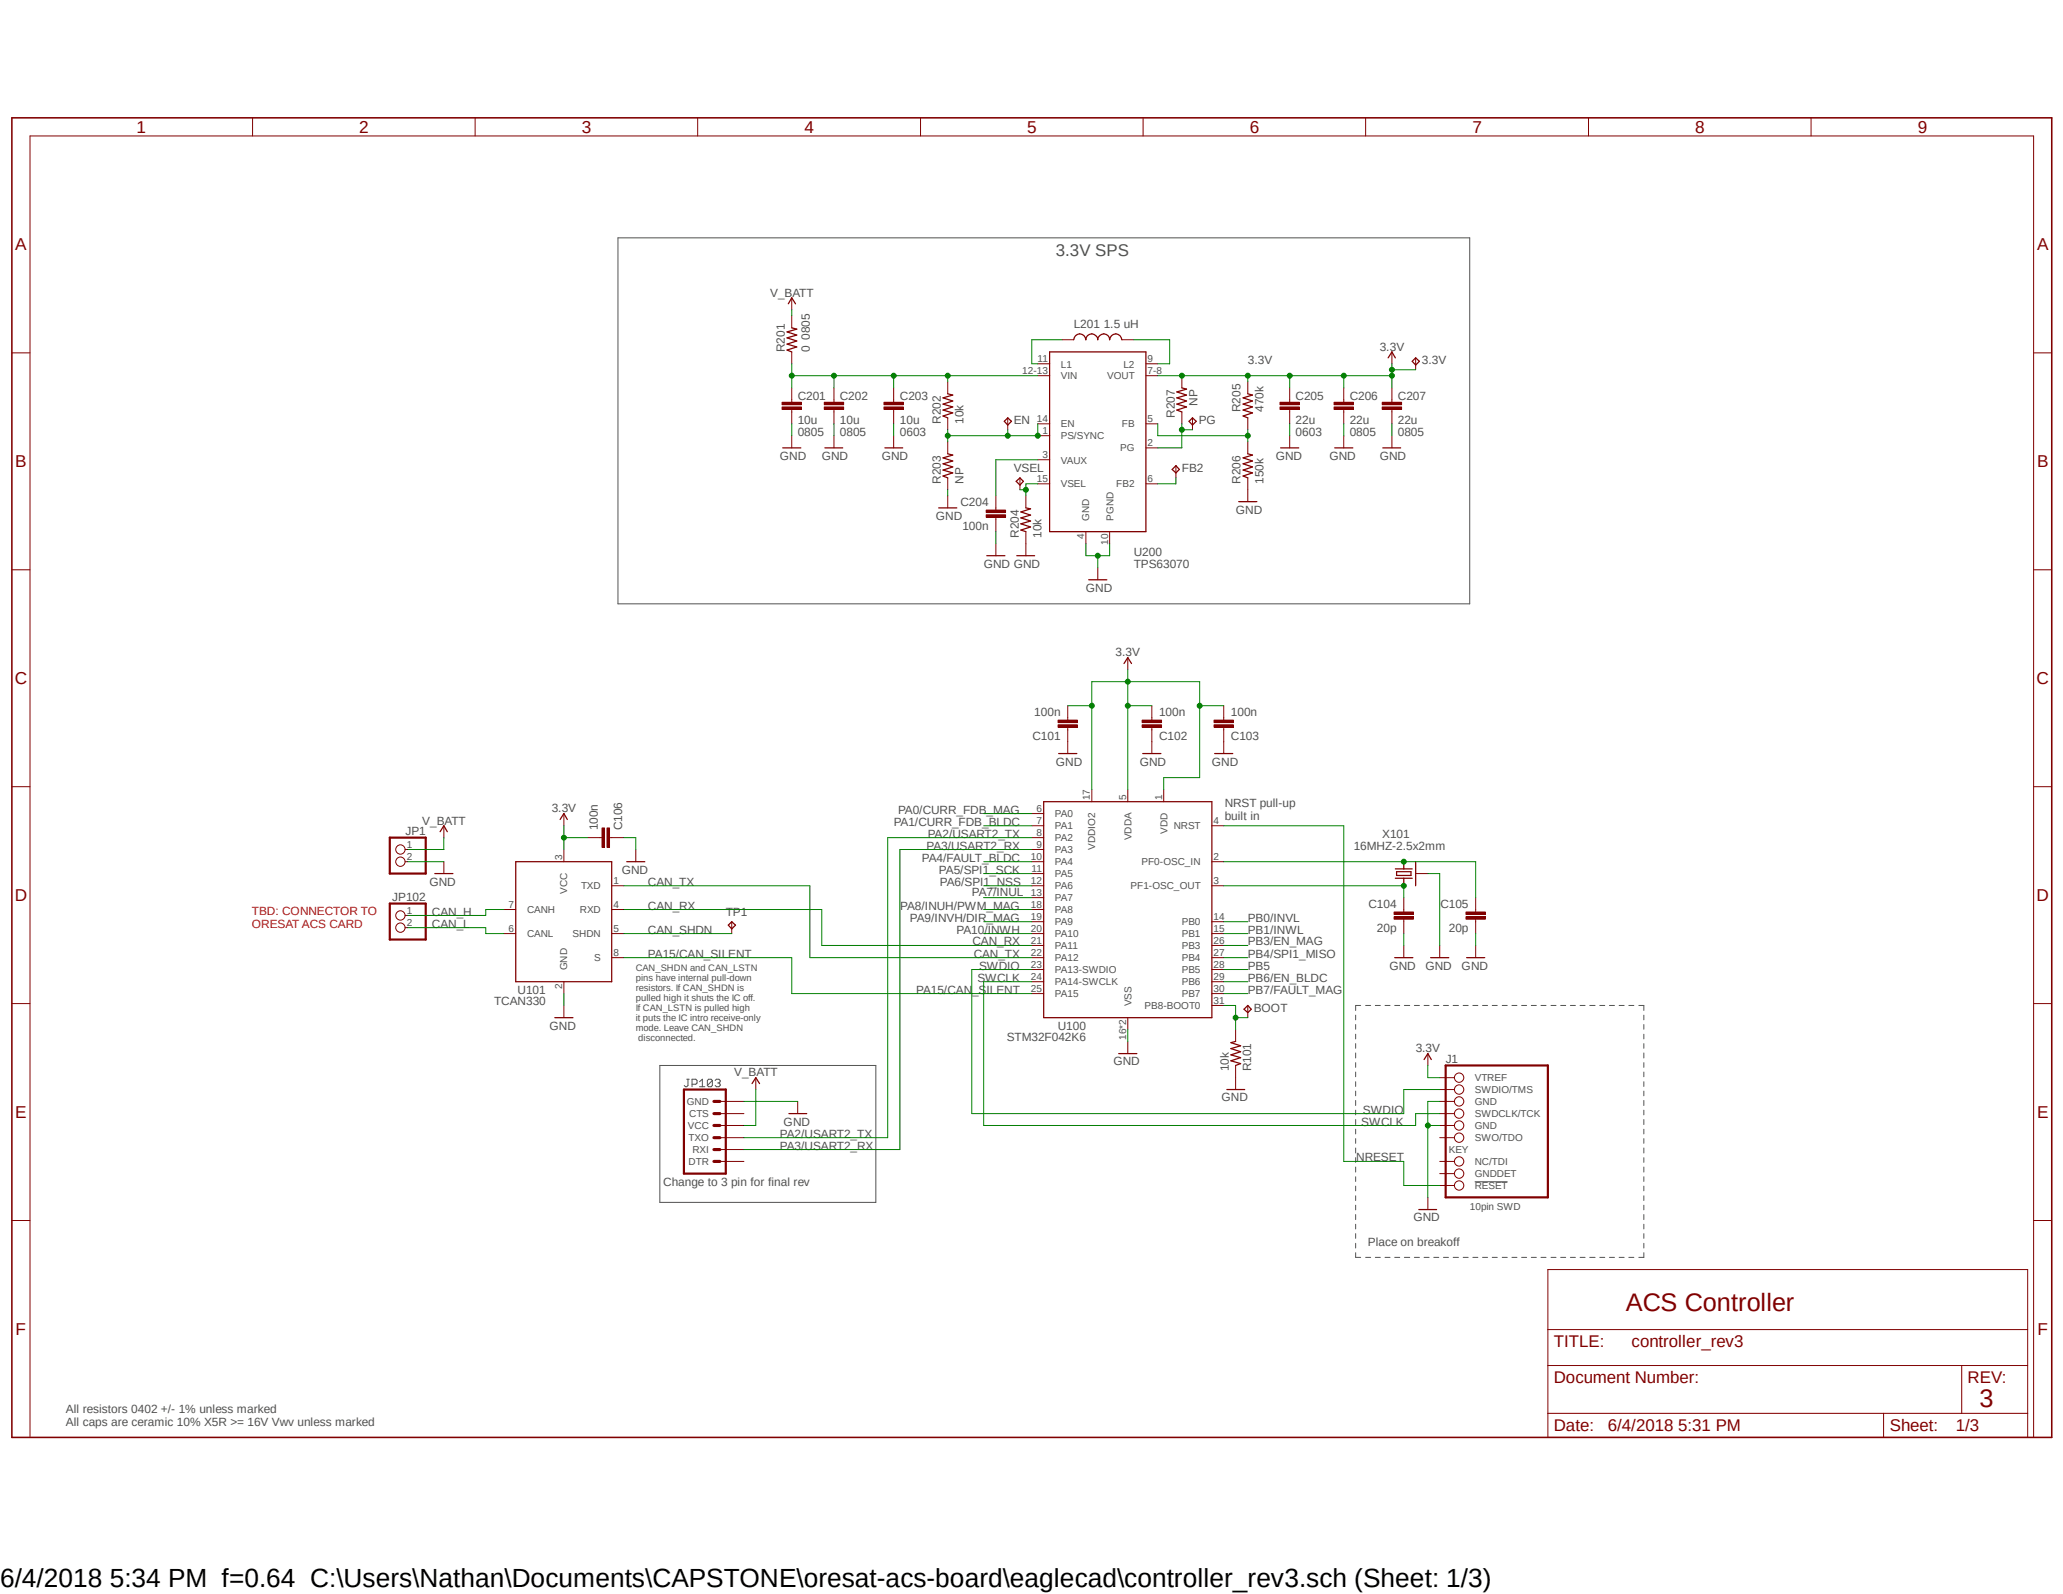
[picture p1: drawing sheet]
<svg xmlns="http://www.w3.org/2000/svg" width="279mm" height="216mm" viewBox="0 0 279 216" stroke-linecap="round" stroke-linejoin="round" font-family="sans-serif">
<path d="M1.3 15.7l276.8 179.4M278.1 15.7l-276.8 179.4" fill="none" stroke="#fff" stroke-width=".14"/>
<g fill="none" stroke="#505050" stroke-width=".14">
<path d="M83.7 32.2h115.4v49.6h-115.4zM183.6 137.5v.6M183.6 138.8v.6M184.3 136.2h-.7v.7M185 136.2h.6M186.3 136.2h.6M187.6 136.2h.7M188.9 136.2h.7M190.2 136.2h.7M191.6 136.2h.6M192.9 136.2h.6M194.2 136.2h.7"/>
<path d="M195.5 136.2h.7M196.8 136.2h.7M198.2 136.2h.6M199.5 136.2h.7M200.8 136.2h.7M202.1 136.2h.7M203.5 136.2h.6M204.8 136.2h.6M206.1 136.2h.7M207.4 136.2h.7M208.7 136.2h.7M210.1 136.2h.6"/>
<path d="M211.4 136.2h.6M212.7 136.2h.7M214 136.2h.7M215.3 136.2h.7M216.7 136.2h.6M218 136.2h.7M219.3 136.2h.7M220.6 136.2h.7M222 136.2h.6v.7M222.6 137.5v.6M222.6 138.8v.6M89.4 144.3h29.2v18.6h-29.2z"/>
<path d="M93 146.2h.3M93.2 146.2v.8l-.2 .2h-.2l-.1-.2M93.7 146.9h.5l.2-.2v-.4l-.2-.1h-.5v1M94.7 147.2h.8M94.7 146.5l.4-.3v1M96.5 146.3v.7l-.2 .2h-.3l-.2-.2M96.5 146.3l-.2-.1h-.3l-.2 .1v.7M96.5 146.3l-.7 .7M96.9 146.3l.1-.1h.4l.1 .1v.2l-.1 .2M97.2 146.7h.2M97.4 146.7l.1 .2v.1l-.1 .2h-.4l-.1-.2M183.6 140.1v.6"/>
<path d="M183.6 141.4v.6M183.6 142.6v.7M183.6 143.9v.7M183.6 145.2v.6M183.6 146.5v.7M183.6 147.8v.6M183.6 149.1v.6M183.6 150.4v.6M183.6 151.6v.7M183.6 153v.6M183.6 154.2v.7M183.6 155.5v.7"/>
<path d="M183.6 156.8v.6M183.6 158.1v.6M183.6 159.4v.6M222.6 140.1v.6M222.6 141.4v.6M222.6 142.6v.7M222.6 143.9v.7M222.6 145.2v.6M222.6 146.5v.7M222.6 147.8v.6M222.6 149.1v.6M222.6 150.4v.6"/>
<path d="M222.6 151.6v.7M222.6 153v.6M222.6 154.2v.7M222.6 155.5v.7M222.6 156.8v.6M222.6 158.1v.6M222.6 159.4v.6M183.6 169.7v.6h.7M183.6 160.7v.6M183.6 162v.6M183.6 163.2v.7M183.6 164.5v.7"/>
<path d="M183.6 165.8v.7M183.6 167.1v.6M183.6 168.4v.6M185 170.3h.6M186.3 170.3h.6M187.6 170.3h.7M188.9 170.3h.7M190.2 170.3h.7M191.6 170.3h.6M192.9 170.3h.6M194.2 170.3h.7M195.5 170.3h.7"/>
<path d="M196.8 170.3h.7M198.2 170.3h.6M199.5 170.3h.7M199.7 160.1h4.5M200.8 170.3h.7M202.1 170.3h.7M203.5 170.3h.6M204.8 170.3h.6M206.1 170.3h.7M207.4 170.3h.7M208.7 170.3h.7M210.1 170.3h.6"/>
<path d="M211.4 170.3h.6M212.7 170.3h.7M214 170.3h.7M215.3 170.3h.7M216.7 170.3h.6M218 170.3h.7M219.3 170.3h.7M220.6 170.3h.7M222.6 160.7v.6M222.6 162v.6M222.6 163.2v.7M222.6 164.5v.7"/>
<path d="M222.6 165.8v.7M222.6 167.1v.6M222.6 168.4v.6M222.6 169.7v.6h-.6"/>
</g>
<path d="M1.6 16h276.3v178.7h-276.3z" fill="none" stroke="#800000" stroke-width=".21"/>
<g fill="none" stroke="#800000" stroke-width=".14">
<path d="M34.2 16v2.4M64.3 16v2.4M94.5 16v2.4M124.7 16v2.4M154.8 16v2.4M185 16v2.4M215.1 16v2.4M245.3 16v2.4M1.6 47.8h2.5M105.9 55.1h2.6v.4h-2.6zM105.9 54.5h2.6v.3h-2.6zM107.2 40.3v1.7"/>
<path d="M107.2 42.8v1.6M107.2 47.7v1.6M107.2 52.5v2M107.2 55.5v1.9M107.2 59v1.7M111.6 55.1h2.7v.4h-2.7zM111.6 54.5h2.7v.3h-2.7zM112.9 52.5v2M112.9 55.5v1.9M112.9 59v1.7M119.7 55.1h2.6v.4h-2.6zM119.7 54.5h2.6v.3h-2.6z"/>
<path d="M121 52.5v2M121 55.5v1.9M121 59v1.7M128.4 51.7v1.6M128.4 56.6v1.6M128.4 59.8v1.7M136.5 56.6v1.6M140.5 49.3h1.7M140.5 50.9h1.7M140.5 57.4h1.7M140.5 59h1.7M143.8 46h1.6"/>
<path d="M151.9 46h1.6M155.2 49.3h1.6M155.2 50.9h1.6M155.2 57.4h1.6M160.1 50.9v1.6M160.1 55.8v1.6M161.5 56.6v1.6M169 51.7v1.6M169 56.6v1.6M169 59.8v1.7M173.4 55.1h2.6v.4h-2.6zM173.4 54.5h2.6v.3h-2.6z"/>
<path d="M174.7 52.5v2M174.7 55.5v1.9M174.7 59v1.7M180.7 55.1h2.6v.4h-2.6zM180.7 54.5h2.6v.3h-2.6zM182 52.5v2M182 55.5v1.9M182 59v1.7M187.2 55.1h2.6v.4h-2.6zM187.2 54.5h2.6v.3h-2.6zM188.5 47.7v1.6M188.5 52.5v2"/>
<path d="M188.5 55.5v1.9M188.5 59v1.7M191.7 48.5v1.6M275.4 47.8h2.5M1.6 77.2h2.5M128.4 64.7v1.6M128.4 67.1v1.7M133.6 69.7h2.6v.4h-2.6zM133.6 69.1h2.6v.3h-2.6zM134.9 67.1v2M134.9 70.1v1.9M134.9 73.7v1.6"/>
<path d="M138.1 64.7v1.6M138.9 67.1v1.7M138.9 72v3.3M140.5 65.5h1.7M140.5 62.3h1.7M147.1 72v1.7M148.7 76.9v1.6M150.3 72v1.7M155.2 65.5h1.6M155.2 60.7h1.6M159.3 63.1v1.6M169 64.7v3.2"/>
<path d="M275.4 77.2h2.5M143.3 97.5h2.6v.4h-2.6zM143.3 98.2h2.6v.3h-2.6zM144.6 95.6v1.9M144.6 98.5v3.6M152.7 89.1v1.6M154.7 97.5h2.6v.4h-2.6zM154.7 98.2h2.6v.3h-2.6zM156 95.6v1.9M156 98.5v3.6M164.4 97.5h2.6v.4h-2.6zM164.4 98.2h2.6v.3h-2.6z"/>
<path d="M165.7 95.6v1.9M165.7 98.5v3.6M1.6 106.6h2.5M54.9 116.7h.3M54.9 115.1h.3M60.1 111.8v1.7M60.1 116.7v1.6M76.4 110.2v1.6M76.4 115.1v1.6M79.6 113.5h2M81.5 112.1h.4v2.7h-.4zM82.2 112.1h.3v2.7h-.3z"/>
<path d="M82.5 113.5h2M82.8 120h1.7M86.1 115.1v1.6M139.7 113.5h1.7M139.7 118.3h1.7M139.7 120h1.7M139.7 116.7h1.7M139.7 111.8h1.7M139.7 110.2h1.7M139.7 115.1h1.7M147.9 106.9v1.7M152.7 106.9v1.7"/>
<path d="M157.6 106.9v1.7M164.1 120h1.6M164.1 116.7h1.6M164.1 111.8h1.6M191.7 118.3h1.7M275.4 106.6h2.5M1.6 135.9h2.5M54.9 124h.3M54.9 125.6h.3M68.2 123.2h1.6M68.2 126.4h1.6M76.4 133v1.6"/>
<path d="M76.4 136.2v1.6M82.8 123.2h1.7M82.8 126.4h1.7M82.8 129.7h1.7M99.1 124.8v1.6M139.7 123.2h1.7M139.7 126.4h1.7M139.7 129.7h1.7M139.7 121.6h1.7M139.7 124.8h1.7M139.7 128.1h1.7M139.7 131.3h1.7"/>
<path d="M139.7 133h1.7M139.7 134.6h1.7M152.7 137.8v1.6M164.1 126.4h1.6M164.1 129.7h1.6M164.1 124.8h1.6M164.1 128.1h1.6M164.1 131.3h1.6M164.1 133h1.6M164.1 134.6h1.6M164.1 136.2h1.6M167.3 139.4v1.7"/>
<path d="M169 136.2v1.6M188.8 124.2h2.6v.3h-2.6zM188.8 123.5h2.6v.4h-2.6zM190.1 121.6v1.9M190.1 124.5v1.9M190.1 128.1v1.6M195 128.1v1.6M198.5 124.2h2.7v.3h-2.7zM198.5 123.5h2.7v.4h-2.7zM199.9 121.6v1.9M199.9 124.5v1.9M199.9 128.1v1.6"/>
<path d="M275.4 135.9h2.5M97.5 157.3h3.3M97.5 155.7h3.3M97.5 154.1h3.3M97.5 152.4h3.3M97.5 150.8h3.3M97.5 149.2h3.3M102.4 146v1.6M108 149.2v1.6M152.7 141.1v1.6M167.3 144.3v3.3M193.4 142.7v1.6"/>
<path d="M195 157.3h2M195 154.1h2M195 152.4h2M195 150.8h2M195 149.2h2M195 146h2M195 147.6h2M195 159h2M1.6 165.3h2.5M193.4 162.2v1.6M195 160.6h2M209.6 172h65v22.7h-65z"/>
<path d="M275.4 165.3h2.5M4.1 194.7v-176.3h271.3v176.3M209.6 185h65M209.6 191.4h65M209.6 180.1h65M255.1 191.4v3.3M265.7 185v6.4"/>
<circle cx="54.2" cy="115.1" r=".63"/>
<circle cx="54.2" cy="116.7" r=".63"/>
<circle cx="54.2" cy="124" r=".63"/>
<circle cx="54.2" cy="125.6" r=".63"/>
<circle cx="197.6" cy="147.6" r=".63"/>
<circle cx="197.6" cy="149.2" r=".63"/>
<circle cx="197.6" cy="146" r=".63"/>
<circle cx="197.6" cy="150.8" r=".63"/>
<circle cx="197.6" cy="152.4" r=".63"/>
<circle cx="197.6" cy="159" r=".63"/>
<circle cx="197.6" cy="154.1" r=".63"/>
<circle cx="197.6" cy="157.3" r=".63"/>
<circle cx="197.6" cy="160.6" r=".63"/>
</g>
<g fill="none" stroke="#800000" stroke-width=".34">
<path d="M105.9 55.3h2.6M105.9 54.7h2.6M111.6 55.3h2.7M111.6 54.7h2.7M119.7 55.3h2.6M119.7 54.7h2.6M173.4 55.3h2.6M173.4 54.7h2.6M180.7 55.3h2.6M180.7 54.7h2.6M187.2 55.3h2.6M187.2 54.7h2.6"/>
<path d="M133.6 69.9h2.6M133.6 69.3h2.6M143.3 97.7h2.6M143.3 98.3h2.6M154.7 97.7h2.6M154.7 98.3h2.6M164.4 97.7h2.6M164.4 98.3h2.6M81.7 112.1v2.7M82.4 112.1v2.7M188.8 124.3h2.6M188.8 123.7h2.6"/>
<path d="M198.5 124.3h2.7M198.5 123.7h2.7"/>
</g>
<g fill="none" stroke="#800000" stroke-width=".17">
<path d="M106.8 41.1l.4-.8 .5 .8M107.2 44.4l.7 .2-1.3 .4 1.3 .4-1.3 .4 1.3 .4-1.3 .4 1.3 .4-1.3 .4 .6 .3M128.4 53.3l.6 .2-1.3 .4 1.3 .4-1.3 .4 1.3 .4-1.3 .4 1.3 .4-1.3 .4 .7 .3M136 57.1l.5-.5 .5 .5-.5 .5zM142.2 47.7h13v24.3h-13zM145.4 46a.83 .83 0 0 1 .8-.8 .83 .83 0 0 1 .9 .8 .8 .8 0 0 1 .8-.8 .8 .8 0 0 1 .8 .8 .8 .8 0 0 1 .8-.8 .8 .8 0 0 1 .8 .8 .83 .83 0 0 1 .8-.8 .83 .83 0 0 1 .8 .8M160.1 52.5l.6 .2-1.3 .4 1.3 .4-1.3 .4 1.3 .4-1.3 .4 1.3 .4-1.3 .4 .7 .3M161 57.1l.5-.5 .5 .5-.5 .5zM169 53.3l.6 .2-1.2 .4 1.2 .4-1.2 .4 1.2 .4-1.2 .4 1.2 .4-1.2 .4 .6 .3M188 48.5l.5-.8 .5 .8M191.3 48.9l.4-.4 .5 .4-.5 .5zM106 60.7h2.5"/>
<path d="M111.7 60.7h2.4M119.8 60.7h2.5M127.1 68.8h2.5M128.4 61.5l.6 .1-1.3 .4 1.3 .4-1.3 .4 1.3 .4-1.3 .5 1.3 .4-1.3 .4 .7 .2M133.6 75.3h2.5M137.6 65.2l.5-.5 .5 .5-.5 .5zM137.7 75.3h2.4M138.9 68.8l.7 .1-1.3 .4 1.3 .5-1.3 .3 1.3 .5-1.3 .4 1.3 .4-1.3 .4 .6 .2M147.4 78.5h2.5M159.3 63.1l.4 .5-.4 .5-.6-.5zM167.8 67.9h2.4M169 61.5l.6 .1-1.2 .4 1.2 .4-1.2 .4 1.2 .4-1.2 .5 1.2 .4-1.2 .4 .6 .2"/>
<path d="M173.4 60.7h2.5M180.8 60.7h2.4M187.3 60.7h2.4M152.2 89.9l.5-.8 .5 .8M58.9 118.3h2.4M59.6 112.6l.5-.8 .5 .8M69.8 116.7h13v16.3h-13zM75.9 111l.5-.8 .4 .8M84.9 116.7h2.4M141.4 108.6h22.7v29.2h-22.7zM143.4 102.1h2.4M154.8 102.1h2.4"/>
<path d="M164.5 102.1h2.5M189 117.7h2.3M189 119h2.3M189.1 118.1h2v.5h-2zM190.1 116.7v1M190.1 119v1M191.7 116.7v3.3M75.1 137.8h2.5M98.6 125.3l.5-.5 .5 .5-.5 .5zM169 136.2l.5 .5-.5 .5-.5-.5zM188.9 129.7h2.4M193.8 129.7h2.4"/>
<path d="M198.6 129.7h2.5M101.9 146.8l.5-.8 .5 .8M106.8 150.8h2.5M151.5 142.7h2.5M166.2 147.6h2.4M167.3 141.1l-.6 .1 1.3 .4-1.3 .4 1.3 .5-1.3 .4 1.3 .4-1.3 .4 1.3 .4-.7 .2M192.9 143.5l.5-.8 .4 .8M192.2 163.8h2.4"/>
</g>
<path d="M52.8 113.5h4.9v4.8h-4.9zM52.8 122.4h4.9v4.9h-4.9zM92.6 147.6h5.7v11.4h-5.7zM195.8 144.3h13.8v17.9h-13.8z" fill="none" stroke="#800000" stroke-width=".3"/>
<path d="M96.7 154.1h.8M96.7 155.7h.8M96.7 157.3h.8M96.7 150.8h.8M96.7 152.4h.8M96.7 149.2h.8" fill="none" stroke="#800000" stroke-width=".42"/>
<path d="M121 57.4v1.6M174.7 57.4v1.6M147.1 73.7v1.6h3.2v-1.6M148.7 75.3v1.6M55.2 116.7h4.9M84.5 113.5h1.6v1.6M193.4 118.3h1.6v9.8M76.4 134.6v1.6M152.7 139.4v1.7M190.1 126.4v1.7M199.9 126.4v1.7M100.8 149.2h7.2" fill="none" stroke="#008000" stroke-width=".14"/>
<circle cx="148.7" cy="75.3" r=".33" fill="#008000"/>
<g fill="none" stroke="#008000" stroke-width=".14">
<path d="M107.2 57.4v1.6M112.9 57.4v1.6M182 57.4v1.6M188.5 57.4v1.6M128.4 66.3v.8M134.9 72v1.7M193.4 152.4h1.6M195 149.2h-1.6v13"/>
<circle cx="148.7" cy="75.3" r=".33"/>
</g>
<circle cx="193.4" cy="152.4" r=".33" fill="#008000"/>
<g fill="none" stroke="#008000" stroke-width=".14">
<path d="M165.7 116.7h34.2v4.9"/>
<circle cx="193.4" cy="152.4" r=".33"/>
</g>
<circle cx="190.1" cy="116.7" r=".33" fill="#008000"/>
<g fill="none" stroke="#008000" stroke-width=".14">
<path d="M165.7 120h24.4v1.6"/>
<circle cx="190.1" cy="116.7" r=".33"/>
</g>
<circle cx="190.1" cy="120" r=".33" fill="#008000"/>
<g fill="none" stroke="#008000" stroke-width=".14">
<path d="M76.4 111.8v3.3M84.5 120h25.2v9.7h30"/>
<circle cx="190.1" cy="120" r=".33"/>
</g>
<circle cx="76.4" cy="113.5" r=".33" fill="#008000"/>
<g fill="none" stroke="#008000" stroke-width=".14">
<path d="M165.7 95.6h-3.2v9.7h-4.9v1.6M76.4 113.5h3.2"/>
<circle cx="76.4" cy="113.5" r=".33"/>
</g>
<circle cx="162.5" cy="95.6" r=".33" fill="#008000"/>
<g fill="none" stroke="#008000" stroke-width=".14">
<path d="M152.7 92.3h9.8v3.3M156 95.6h-3.3v11.3"/>
<circle cx="162.5" cy="95.6" r=".33"/>
</g>
<circle cx="152.7" cy="95.6" r=".33" fill="#008000"/>
<g fill="none" stroke="#008000" stroke-width=".14">
<path d="M152.7 92.3v3.3"/>
<circle cx="152.7" cy="95.6" r=".33"/>
</g>
<circle cx="152.7" cy="92.3" r=".33" fill="#008000"/>
<g fill="none" stroke="#008000" stroke-width=".14">
<path d="M152.7 90.7v1.6h-4.8v3.3h-3.3"/>
<circle cx="152.7" cy="92.3" r=".33"/>
</g>
<circle cx="147.9" cy="95.6" r=".33" fill="#008000"/>
<g fill="none" stroke="#008000" stroke-width=".14">
<path d="M174.7 50.9v1.6M147.9 95.6v11.3"/>
<circle cx="147.9" cy="95.6" r=".33"/>
</g>
<circle cx="174.7" cy="50.9" r=".33" fill="#008000"/>
<g fill="none" stroke="#008000" stroke-width=".14">
<path d="M156.8 50.9h31.7M169 50.9v.8"/>
<circle cx="174.7" cy="50.9" r=".33"/>
</g>
<circle cx="169" cy="50.9" r=".33" fill="#008000"/>
<g fill="none" stroke="#008000" stroke-width=".14">
<path d="M182 50.9v1.6"/>
<circle cx="169" cy="50.9" r=".33"/>
</g>
<circle cx="182" cy="50.9" r=".33" fill="#008000"/>
<g fill="none" stroke="#008000" stroke-width=".14">
<path d="M188.5 50.9v1.6"/>
<circle cx="182" cy="50.9" r=".33"/>
</g>
<circle cx="188.5" cy="50.9" r=".33" fill="#008000"/>
<g fill="none" stroke="#008000" stroke-width=".14">
<path d="M188.5 49.3v.8"/>
<circle cx="188.5" cy="50.9" r=".33"/>
</g>
<circle cx="160.1" cy="50.9" r=".33" fill="#008000"/>
<g fill="none" stroke="#008000" stroke-width=".14">
<path d="M191.7 50.1h-3.2v.8"/>
<circle cx="160.1" cy="50.9" r=".33"/>
</g>
<circle cx="188.5" cy="50.1" r=".33" fill="#008000"/>
<g fill="none" stroke="#008000" stroke-width=".14">
<path d="M133.2 118.3h6.5M133.2 120h6.5M139.7 113.5h-19.5v40.6h-19.4M139.7 115.1h-17.8v40.6h-21.1M165.7 111.8h16.3v45.5h8.1v3.3h4.9M68.2 123.2h-2.4v.8h-10.6M84.5 123.2h26.8v4.9h28.4M133.2 121.6h6.5M139.7 131.3h-8.1v19.5h58.5v-3.2h4.9M139.7 133h-6.5v19.4h58.5v-1.6h3.3M165.7 136.2h1.6v3.2M167.3 137.8h1.7"/>
<path d="M193.4 144.3v1.7h1.6"/>
<circle cx="188.5" cy="50.1" r=".33"/>
</g>
<circle cx="167.3" cy="137.8" r=".33" fill="#008000"/>
<g fill="none" stroke="#008000" stroke-width=".14">
<path d="M107.2 42v.8M140.5 57.4v1.6h-4v-.8M60.1 113.5v1.6h-4.9M133.2 116.7h6.5M55.2 125.6h10.6v.8h2.4M84.5 126.4h14.6M133.2 126.4h6.5M133.2 124.8h6.5M133.2 123.2h6.5M165.7 126.4h3.3M165.7 131.3h3.3M165.7 133h3.3"/>
<path d="M165.7 134.6h3.3M165.7 129.7h3.3M165.7 128.1h3.3M165.7 124.8h3.3M102.4 147.6v4.8h-1.6"/>
<circle cx="167.3" cy="137.8" r=".33"/>
</g>
<circle cx="140.6" cy="59" r=".33" fill="#008000"/>
<g fill="none" stroke="#008000" stroke-width=".14">
<path d="M128.4 58.2v1.6M128.4 59h8.1"/>
<circle cx="140.6" cy="59" r=".33"/>
</g>
<circle cx="136.5" cy="59" r=".33" fill="#008000"/>
<circle cx="136.5" cy="59" r=".33" fill="none" stroke="#008000" stroke-width=".14"/>
<circle cx="128.4" cy="59" r=".33" fill="#008000"/>
<circle cx="128.4" cy="59" r=".33" fill="none" stroke="#008000" stroke-width=".14"/>
<circle cx="107.2" cy="50.9" r=".33" fill="#008000"/>
<g fill="none" stroke="#008000" stroke-width=".14">
<path d="M121 50.9v1.6"/>
<circle cx="107.2" cy="50.9" r=".33"/>
</g>
<circle cx="121" cy="50.9" r=".33" fill="#008000"/>
<g fill="none" stroke="#008000" stroke-width=".14">
<path d="M107.2 50.9h13.8M107.2 49.3v3.2M112.9 50.9v1.6"/>
<circle cx="121" cy="50.9" r=".33"/>
</g>
<circle cx="113" cy="50.9" r=".33" fill="#008000"/>
<g fill="none" stroke="#008000" stroke-width=".14">
<path d="M121 50.9h19.5M128.4 50.9v.8"/>
<circle cx="113" cy="50.9" r=".33"/>
</g>
<circle cx="128.4" cy="50.9" r=".33" fill="#008000"/>
<g fill="none" stroke="#008000" stroke-width=".14">
<path d="M169 58.2v1.6M140.5 62.3h-5.6v4.8"/>
<circle cx="128.4" cy="50.9" r=".33"/>
</g>
<circle cx="169" cy="59" r=".33" fill="#008000"/>
<g fill="none" stroke="#008000" stroke-width=".14">
<path d="M156.8 57.4v1.6h12.2M160.1 57.4v3.3h-3.3M160.1 58.2h1.4"/>
<circle cx="169" cy="59" r=".33"/>
</g>
<circle cx="160.1" cy="58.2" r=".33" fill="#008000"/>
<g fill="none" stroke="#008000" stroke-width=".14">
<path d="M143.8 46h-4.1v3.3h.8M153.5 46h4.9v3.3h-1.6M138.1 66.3h.8M140.5 65.5h-1.6v1.6"/>
<circle cx="160.1" cy="58.2" r=".33"/>
</g>
<circle cx="138.9" cy="66.3" r=".33" fill="#008000"/>
<g fill="none" stroke="#008000" stroke-width=".14">
<path d="M159.3 64.7v.8h-2.5M133.2 111.8h6.5M133.2 110.2h6.5M84.5 129.7h22.7v4.9h32.5"/>
<circle cx="138.9" cy="66.3" r=".33"/>
</g>
<text font-size="3.6" x="0" y="214.9">6/4/2018 5:34 PM f=0.64 C:\Users\Nathan\Documents\CAPSTONE\oresat-acs-board\eaglecad\controller_rev3.sch (Sheet: 1/3)</text>
<g font-size="3.4" fill="#800000">
<text x="220.2" y="177.6">ACS Controller</text>
<text x="268.1" y="190.6">3</text>
</g>
<g font-size="2.3" fill="#800000">
<text x="18.5" y="18">1</text>
<text x="48.6" y="18">2</text>
<text x="78.8" y="18">3</text>
<text x="109" y="18">4</text>
<text x="139.1" y="18">5</text>
<text x="169.3" y="18">6</text>
<text x="199.4" y="18">7</text>
<text x="229.6" y="18">8</text>
<text x="259.7" y="18">9</text>
<text x="2.1" y="33.9">A</text>
<text x="275.9" y="33.9">A</text>
<text x="2.1" y="63.3">B</text>
<text x="275.9" y="63.3">B</text>
<text x="2" y="92.7">C</text>
<text x="275.8" y="92.7">C</text>
<text x="2" y="122">D</text>
<text x="275.8" y="122">D</text>
<text x="2.1" y="151.4">E</text>
<text x="275.9" y="151.4">E</text>
<text x="2.1" y="180.8">F</text>
<text x="210.4" y="182.5">TITLE:</text>
<text x="221" y="182.5">controller_rev3</text>
<text x="275.9" y="180.8">F</text>
<text x="210.4" y="187.4">Document Number:</text>
<text x="266.5" y="187.4">REV:</text>
<text x="210.4" y="193.9">Date:</text>
<text x="217.8" y="193.9">6/4/2018 5:31 PM</text>
<text x="256" y="193.9">Sheet:</text>
<text x="264.9" y="193.9">1/3</text>
</g>
<text font-size="2.3" fill="#505050" x="143" y="34.7">3.3V SPS</text>
<g font-size="1.6" fill="#505050">
<text x="104.3" y="40.2">V_BATT</text>
<text x="106.3" y="47.7" transform="rotate(-90 106.3 47.7)">R201</text>
<text x="109.7" y="47.7" transform="rotate(-90 109.7 47.7)">0</text>
<text x="109.7" y="46" transform="rotate(-90 109.7 46)">0805</text>
<text x="145.4" y="44.4">L201</text>
<text x="149.5" y="44.4">1.5 uH</text>
<text x="186.9" y="47.5">3.3V</text>
<text x="169" y="49.3">3.3V</text>
<text x="192.6" y="49.3">3.3V</text>
<text x="108" y="59">0805</text>
<text x="108" y="57.4">10u</text>
<text x="108" y="54.1">C201</text>
<text x="113.7" y="59">0805</text>
<text x="113.7" y="57.4">10u</text>
<text x="113.7" y="54.1">C202</text>
<text x="121.9" y="59">0603</text>
<text x="121.9" y="57.4">10u</text>
<text x="121.9" y="54.1">C203</text>
<text x="127.4" y="57.4" transform="rotate(-90 127.4 57.4)">R202</text>
<text x="130.5" y="57.4" transform="rotate(-90 130.5 57.4)">10k</text>
<text x="137.3" y="57.4">EN</text>
<text x="159.1" y="56.6" transform="rotate(-90 159.1 56.6)">R207</text>
<text x="162.2" y="54.9" transform="rotate(-90 162.2 54.9)">NP</text>
<text x="162.4" y="57.4">PG</text>
<text x="168" y="55.8" transform="rotate(-90 168 55.8)">R205</text>
<text x="171.1" y="55.8" transform="rotate(-90 171.1 55.8)">470k</text>
<text x="175.5" y="59">0603</text>
<text x="175.5" y="54.1">C205</text>
<text x="175.5" y="57.4">22u</text>
<text x="182.8" y="59">0805</text>
<text x="182.8" y="54.1">C206</text>
<text x="182.8" y="57.4">22u</text>
<text x="189.3" y="57.4">22u</text>
<text x="189.3" y="59">0805</text>
<text x="189.3" y="54.1">C207</text>
<text x="105.6" y="62.3">GND</text>
<text x="111.3" y="62.3">GND</text>
<text x="119.4" y="62.3">GND</text>
<text x="127.4" y="65.5" transform="rotate(-90 127.4 65.5)">R203</text>
<text x="130.5" y="65.5" transform="rotate(-90 130.5 65.5)">NP</text>
<text x="137.3" y="63.9">VSEL</text>
<text x="160.1" y="63.9">FB2</text>
<text x="168" y="65.5" transform="rotate(-90 168 65.5)">R206</text>
<text x="171.1" y="65.5" transform="rotate(-90 171.1 65.5)">150k</text>
<text x="172.8" y="62.3">GND</text>
<text x="180" y="62.3">GND</text>
<text x="186.9" y="62.3">GND</text>
<text x="126.7" y="70.4">GND</text>
<text x="130.1" y="68.5">C204</text>
<text x="130.3" y="71.8">100n</text>
<text x="167.4" y="69.6">GND</text>
<text x="133.2" y="76.9">GND GND</text>
<text x="138" y="72.9" transform="rotate(-90 138 72.9)">R204</text>
<text x="141.1" y="72.9" transform="rotate(-90 141.1 72.9)">10k</text>
<text x="153.5" y="76.9">TPS63070</text>
<text x="153.5" y="75.3">U200</text>
<text x="147.1" y="80.1">GND</text>
<text x="151.1" y="88.9">3.3V</text>
<text x="139.8" y="100.2">C101</text>
<text x="140.1" y="97">100n</text>
<text x="157" y="97">100n</text>
<text x="157" y="100.2">C102</text>
<text x="166.7" y="97">100n</text>
<text x="166.7" y="100.2">C103</text>
<text x="143" y="103.7">GND</text>
<text x="154.3" y="103.7">GND</text>
<text x="164.1" y="103.7">GND</text>
<text x="54.9" y="113">JP1</text>
<text x="57.2" y="111.7">V_BATT</text>
<text x="74.7" y="110">3.3V</text>
<text x="81" y="112.5" transform="rotate(-90 81 112.5)">100n</text>
<text x="84.2" y="112.5" transform="rotate(-90 84.2 112.5)">C106</text>
<text x="121" y="111.8">PA1/CURR_FDB_BLDC</text>
<text x="121.6" y="110.2">PA0/CURR_FDB_MAG</text>
<text x="125.6" y="113.5">PA2/USART2_TX</text>
<text x="165.9" y="109.3">NRST pull-up</text>
<text x="165.9" y="111">built in</text>
<text x="187.2" y="113.5">X101</text>
<text x="58.2" y="120">GND</text>
<text x="84.2" y="118.3">GND</text>
<text x="87.8" y="120">CAN_TX</text>
<text x="124.8" y="116.7">PA4/FAULT_BLDC</text>
<text x="125.5" y="115.1">PA3/USART2_RX</text>
<text x="127.2" y="118.3">PA5/SPI1_SCK</text>
<text x="127.3" y="120">PA6/SPI1_NSS</text>
<text x="183.3" y="115.1">16MHZ-2.5x2mm</text>
<text x="53.1" y="122">JP102</text>
<text x="58.5" y="124">CAN_H</text>
<text x="58.5" y="125.6">CAN_L</text>
<text x="87.8" y="123.2">CAN_RX</text>
<text x="98.3" y="124">TP1</text>
<text x="121.9" y="123.2">PA8/INUH/PWM_MAG</text>
<text x="123.2" y="124.8">PA9/INVH/DIR_MAG</text>
<text x="131.6" y="121.4">PA7/INUL</text>
<text x="169" y="124.8">PB0/INVL</text>
<text x="185.3" y="123">C104</text>
<text x="195.1" y="123">C105</text>
<text x="87.8" y="126.5">CAN_SHDN</text>
<text x="87.8" y="129.7">PA15/CAN_SILENT</text>
<text x="129.5" y="126.5">PA10/INWH</text>
<text x="131.7" y="128.1">CAN_RX</text>
<text x="131.9" y="129.7">CAN_TX</text>
<text x="132.6" y="131.3">SWDIO</text>
<text x="169" y="126.5">PB1/INWL</text>
<text x="169" y="131.3">PB5</text>
<text x="169" y="129.7">PB4/SPI1_MISO</text>
<text x="169" y="128.1">PB3/EN_MAG</text>
<text x="186.5" y="126.2">20p</text>
<text x="188.2" y="131.3">GND</text>
<text x="193" y="131.3">GND</text>
<text x="196.2" y="126.2">20p</text>
<text x="198" y="131.3">GND</text>
<text x="66.9" y="136.2">TCAN330</text>
<text x="70.1" y="134.6">U101</text>
<text x="124.1" y="134.6">PA15/CAN_SILENT</text>
<text x="132.4" y="133">SWCLK</text>
<text x="169" y="133">PB6/EN_BLDC</text>
<text x="169" y="134.6">PB7/FAULT_MAG</text>
<text x="169.8" y="137">BOOT</text>
<text x="74.4" y="139.4">GND</text>
<text x="136.4" y="141.1">STM32F042K6</text>
<text x="143.3" y="139.4">U100</text>
<text x="191.7" y="142.5">3.3V</text>
<text x="195.8" y="143.9">J1</text>
<text x="99.4" y="145.8">V_BATT</text>
<text x="150.8" y="144.3">GND</text>
<text x="165.4" y="149.2">GND</text>
<text x="166.4" y="145.1" transform="rotate(-90 166.4 145.1)">10k</text>
<text x="169.5" y="145.1" transform="rotate(-90 169.5 145.1)">R101</text>
<text x="105.6" y="154.1">PA2/USART2_TX</text>
<text x="105.6" y="155.7">PA3/USART2_RX</text>
<text x="106.1" y="152.4">GND</text>
<text x="184.4" y="152.4">SWCLK</text>
<text x="184.6" y="150.8">SWDIO</text>
<text x="89.8" y="160.6">Change to 3 pin for final rev</text>
<text x="183.7" y="157.3">NRESET</text>
<text x="191.4" y="165.4">GND</text>
<text x="185.3" y="168.7">Place on breakoff</text>
<text x="8.9" y="191.4">All resistors 0402 +/- 1% unless marked</text>
<text x="8.9" y="193.1">All caps are ceramic 10% X5R &gt;= 16V Vwv unless marked</text>
</g>
<g font-size="1.6" fill="#f00">
<text x="34.1" y="124">TBD: CONNECTOR TO</text>
<text x="34.1" y="125.6">ORESAT ACS CARD</text>
</g>
<g font-size="1.4" fill="#505050">
<text x="138.4" y="50.7">12-13</text>
<text x="140.5" y="49.1">11</text>
<text x="143.7" y="49.8">L1</text>
<text x="143.7" y="51.4">VIN</text>
<text x="149.9" y="51.4">VOUT</text>
<text x="152.1" y="49.8">L2</text>
<text x="155.4" y="49.1">9</text>
<text x="155.4" y="50.7">7-8</text>
<text x="140.4" y="57.2">14</text>
<text x="141.2" y="58.8">1</text>
<text x="143.7" y="57.9">EN</text>
<text x="143.7" y="59.5">PS/SYNC</text>
<text x="151.9" y="57.9">FB</text>
<text x="155.4" y="57.2">5</text>
<text x="140.4" y="65.3">15</text>
<text x="141.2" y="62.1">3</text>
<text x="143.7" y="66">VSEL</text>
<text x="143.7" y="62.8">VAUX</text>
<text x="151.2" y="66">FB2</text>
<text x="151.7" y="61.1">PG</text>
<text x="155.4" y="65.3">6</text>
<text x="155.4" y="60.4">2</text>
<text x="147.5" y="70.5" transform="rotate(-90 147.5 70.5)">GND</text>
<text x="150.8" y="70.5" transform="rotate(-90 150.8 70.5)">PGND</text>
<text x="146.8" y="73" transform="rotate(-90 146.8 73)">4</text>
<text x="150.1" y="73.8" transform="rotate(-90 150.1 73.8)">10</text>
<text x="140.4" y="110">6</text>
<text x="140.4" y="111.6">7</text>
<text x="140.4" y="113.2">8</text>
<text x="142.9" y="110.7">PA0</text>
<text x="142.9" y="112.3">PA1</text>
<text x="142.9" y="114">PA2</text>
<text x="147.6" y="108.4" transform="rotate(-90 147.6 108.4)">17</text>
<text x="152.5" y="108.4" transform="rotate(-90 152.5 108.4)">5</text>
<text x="153.2" y="113.8" transform="rotate(-90 153.2 113.8)">VDDA</text>
<text x="157.4" y="108.4" transform="rotate(-90 157.4 108.4)">1</text>
<text x="158.1" y="112.9" transform="rotate(-90 158.1 112.9)">VDD</text>
<text x="159" y="112.3">NRST</text>
<text x="164.3" y="111.6">4</text>
<text x="55.1" y="114.9">1</text>
<text x="55.1" y="116.5">2</text>
<text x="76.1" y="116.5" transform="rotate(-90 76.1 116.5)">3</text>
<text x="83.1" y="119.7">1</text>
<text x="139.6" y="116.5">10</text>
<text x="139.6" y="119.7">12</text>
<text x="139.7" y="118.1">11</text>
<text x="140.4" y="114.9">9</text>
<text x="142.9" y="115.6">PA3</text>
<text x="142.9" y="117.2">PA4</text>
<text x="142.9" y="118.8">PA5</text>
<text x="148.3" y="115.1" transform="rotate(-90 148.3 115.1)">VDDIO2</text>
<text x="154.6" y="117.2">PF0-OSC_IN</text>
<text x="164.3" y="116.5">2</text>
<text x="164.3" y="119.7">3</text>
<text x="55.1" y="123.8">1</text>
<text x="55.1" y="125.4">2</text>
<text x="68.9" y="123">7</text>
<text x="71.4" y="123.7">CANH</text>
<text x="76.8" y="121" transform="rotate(-90 76.8 121)">VCC</text>
<text x="78.5" y="123.7">RXD</text>
<text x="78.7" y="120.4">TXD</text>
<text x="83.1" y="123">4</text>
<text x="139.6" y="121.4">13</text>
<text x="139.6" y="123">18</text>
<text x="139.6" y="124.6">19</text>
<text x="142.9" y="120.4">PA6</text>
<text x="142.9" y="122">PA7</text>
<text x="142.9" y="123.7">PA8</text>
<text x="142.9" y="125.3">PA9</text>
<text x="153.1" y="120.4">PF1-OSC_OUT</text>
<text x="160.1" y="125.3">PB0</text>
<text x="164.3" y="124.6">14</text>
<text x="68.9" y="126.2">6</text>
<text x="71.4" y="127">CANL</text>
<text x="76.8" y="131.4" transform="rotate(-90 76.8 131.4)">GND</text>
<text x="77.6" y="127">SHDN</text>
<text x="80.5" y="130.2">S</text>
<text x="83.1" y="126.2">5</text>
<text x="83.1" y="129.5">8</text>
<text x="139.6" y="126.2">20</text>
<text x="139.6" y="127.8">21</text>
<text x="139.6" y="129.5">22</text>
<text x="139.6" y="131.1">23</text>
<text x="142.9" y="127">PA10</text>
<text x="142.9" y="128.6">PA11</text>
<text x="142.9" y="130.2">PA12</text>
<text x="142.9" y="131.8">PA13-SWDIO</text>
<text x="160.1" y="127">PB1</text>
<text x="160.1" y="128.6">PB3</text>
<text x="160.1" y="130.2">PB4</text>
<text x="160.1" y="131.8">PB5</text>
<text x="164.3" y="126.2">15</text>
<text x="164.3" y="127.8">26</text>
<text x="164.3" y="129.5">27</text>
<text x="164.3" y="131.1">28</text>
<text x="76.1" y="133.9" transform="rotate(-90 76.1 133.9)">2</text>
<text x="139.6" y="132.7">24</text>
<text x="139.6" y="134.4">25</text>
<text x="142.9" y="133.4">PA14-SWCLK</text>
<text x="142.9" y="135">PA15</text>
<text x="153.2" y="136.3" transform="rotate(-90 153.2 136.3)">VSS</text>
<text x="155" y="136.7">PB8-BOOT0</text>
<text x="160.1" y="133.4">PB6</text>
<text x="160.1" y="135">PB7</text>
<text x="164.3" y="132.7">29</text>
<text x="164.3" y="134.4">30</text>
<text x="164.3" y="136">31</text>
<text x="152.5" y="140.8" transform="rotate(-90 152.5 140.8)">16*2</text>
<text x="93" y="149.7">GND</text>
<text x="199.7" y="146.4">VTREF</text>
<text x="199.7" y="148.1">SWDIO/TMS</text>
<text x="199.7" y="149.7">GND</text>
<text x="93.2" y="153">VCC</text>
<text x="93.3" y="154.6">TXO</text>
<text x="93.3" y="151.3">CTS</text>
<text x="199.7" y="151.3">SWDCLK/TCK</text>
<text x="199.7" y="153">GND</text>
<text x="199.7" y="154.6">SWO/TDO</text>
<text x="93.3" y="157.8">DTR</text>
<text x="93.8" y="156.2">RXI</text>
<text x="196.2" y="156.1">KEY</text>
<text x="199.7" y="157.8">NC/TDI</text>
<text x="199.7" y="159.4">GNDDET</text>
<text x="199.7" y="161.1">RESET</text>
<text x="199.1" y="163.8">10pin SWD</text>
</g>
<g font-size="1.3" fill="#505050">
<text x="86.1" y="131.6">CAN_SHDN and CAN_LSTN</text>
<text x="86.1" y="132.9">pins have internal pull-down</text>
<text x="86.1" y="134.3">resistors. If CAN_SHDN is</text>
<text x="86.1" y="135.6">pulled high it shuts the IC off.</text>
<text x="86.1" y="137">If CAN_LSTN is pulled high</text>
<text x="86.1" y="138.3">it puts the IC intro receive-only</text>
<text x="86.1" y="139.7">mode. Leave CAN_SHDN</text>
<text x="86.4" y="141.1">disconnected.</text>
</g>
</svg>
